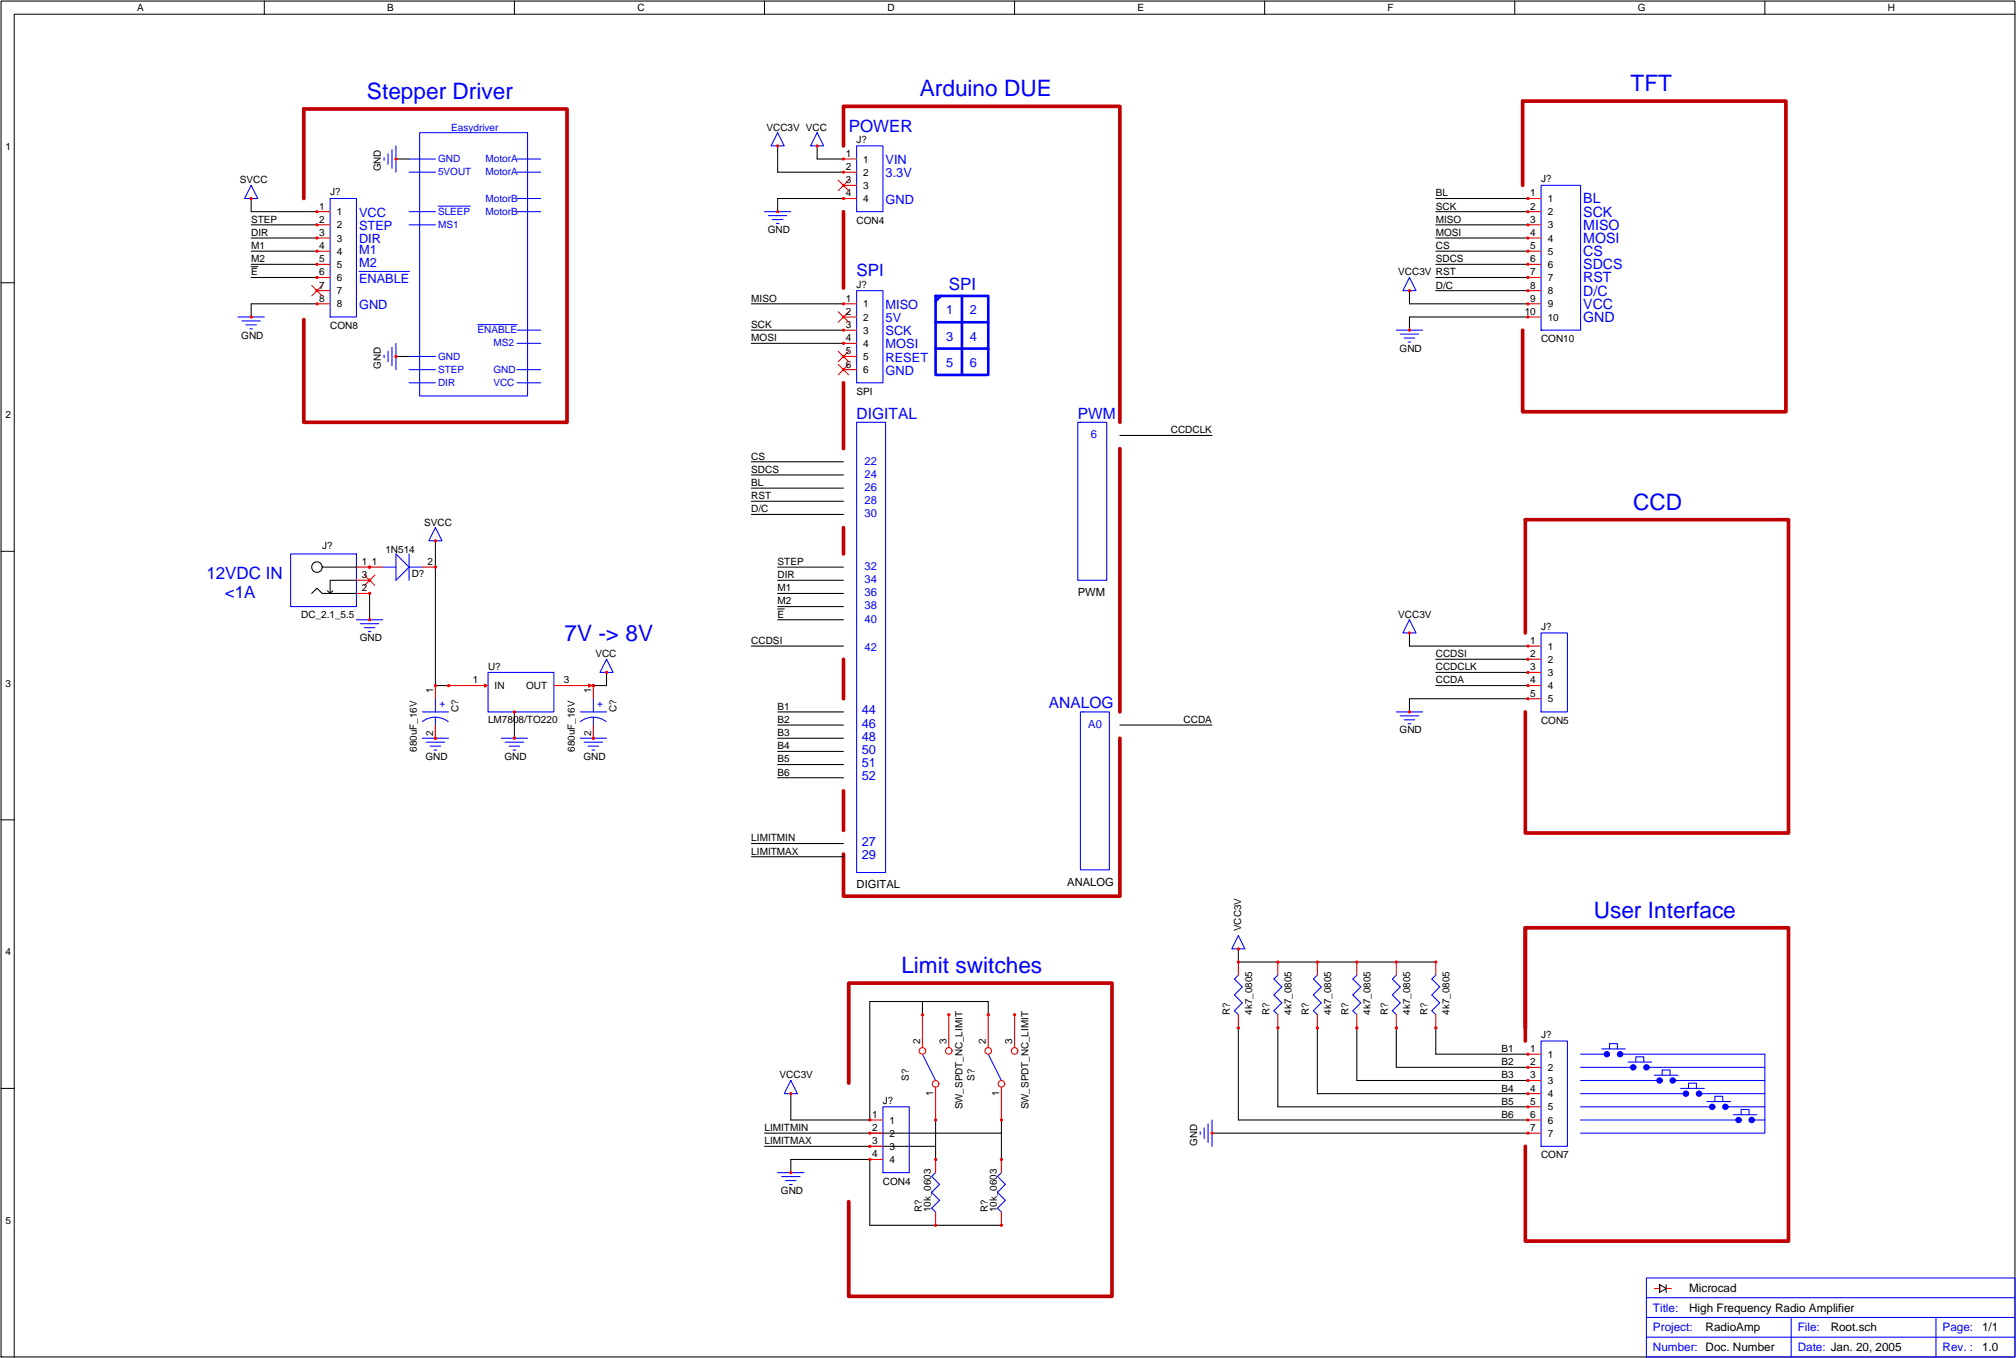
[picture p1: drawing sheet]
<svg xmlns="http://www.w3.org/2000/svg" width="389mm" height="262mm" viewBox="0 0 389 262" stroke-linecap="round" stroke-linejoin="round" font-family="sans-serif">
<g fill="none" stroke="#bf0000" stroke-width=".71">
<path d="M58.6 38.3v-17.3h50.8v60.5h-50.8v-19.8M162.8 28.1v-7.6h53.3v61M293.8 35.8v-16.3h50.8v60h-50.8v-15.8M162.8 40.8v14.8M162.8 73.9v12.7M216.1 86.6v50.8M162.8 101.8v5.1M162.8 127.2v7.6M294.3 122.1v-21.8h50.8v60.4h-50.8v-23.3M162.8 152.6v7.6M216.1 142.4v30.5h-53.3v-8.1M294.3 179v21.9"/>
<path d="M294.3 198.3v-19.3h50.8v60.5h-50.8v-18.3M163.8 209v-19.3h50.8v60.4h-50.8v-18.2"/>
</g>
<path d="M84.5 39.8h6.3M69.3 52.4h9.7M92.2 62.6h7.6" fill="none" stroke="#00f" stroke-width=".19"/>
<g fill="none" stroke="#00f" stroke-width=".2">
<path d="M48.5 35.8l1.2 2.5h-2.5zM63.7 38.3h5.1v22.9h-5.1zM74.1 30.4v.5M74.9 29.7v2M75.6 28.9v3.6M76.4 28.1v5.1M78.9 33.2h5.1M78.9 30.7h5.1M81 25.6h20.8v50.8h-20.8zM99.8 33.2h4.5M99.8 30.7h4.5M99.8 38.3h4.5"/>
<path d="M150.1 25.6l1.2 2.5h-2.5zM157.7 25.6l1.3 2.5h-2.6zM165.3 28.1h5.1v12.7h-5.1zM297.4 35.8h7.6v27.9h-7.6zM78.9 43.4h5.1M78.9 40.8h5.1M99.8 40.8h4.5M147.5 40.8h5.1M148.3 41.6h3.5M149 42.4h2.1M149.8 43.1h.5M165.3 56.1h5.1v17.8h-5.1z"/>
<path d="M272 53.5l1.3 2.6h-2.6zM45.9 61.2h5.1M46.7 61.9h3.5M47.4 62.7h2.1M48.2 63.4h.5M74.1 68.5v.5M74.9 67.8v2M75.6 67v3.6M76.4 66.2v5.1M78.9 68.8h5.1M78.9 71.3h5.1M78.9 73.9h5.1"/>
<path d="M99.8 71.3h4.5M99.8 73.9h4.5M99.8 66.2h4.5M99.8 63.7h4.5M269.4 63.7h5.1M270.2 64.5h3.6M271 65.2h2M271.7 66h.5M165.3 81.5h5.6v86.9h-5.6zM208 81.5h5.6v30.5h-5.6zM56.1 106.9h12.7v10.1h-12.7zM68.8 119.6h5.1"/>
<path d="M73.9 109.4h2.5M76.4 106.9l2.5 2.5-2.5 2.6zM78.9 109.4h2.6M78.9 106.9v5.1M84 101.8l1.3 2.5h-2.5zM272 119.6l1.3 2.5h-2.6zM69.5 120.3h3.6M70.3 121.1h2M71.1 121.9h.5M81.5 137.4h5.1M81.5 139.2l.9-.5 1.6-.3v4M84 138.4a3.9 3.9 0 0 1 2.5 .8"/>
<path d="M84 134.8v2.6M94.2 129.7h12.7v7.7h-12.7zM112 137.4h5M112 139.2l.9-.5 1.6-.3v4M114.5 138.4a3.9 3.9 0 0 1 2.5 .8M114.5 134.8v2.6M117 127.2l1.3 2.5h-2.5zM208.5 137.4h5.6v30.4h-5.6zM269.4 137.4h5.1M270.2 138.1h3.6M271 138.9h2M271.7 139.6h.5"/>
<path d="M297.4 122.1h5.1v15.3h-5.1zM81.5 142.4h5.1M82.2 143.2h3.6M83 144h2M83.8 144.7h.5M96.7 142.4h5.1M97.5 143.2h3.5M98.2 144h2.1M99 144.7h.5M112 142.4h5M112.7 143.2h3.6M113.5 144h2"/>
<path d="M114.2 144.7h.6M239 180.5l1.2 2.6h-2.5zM239 188.2l-.8 .7 1.5 1.5-1.5 1.6 1.5 1.5-1.5 1.5 .8 .8M246.6 188.2l-.8 .7 1.5 1.5-1.5 1.6 1.5 1.5-1.5 1.5 .8 .8M254.2 188.2l-.8 .7 1.6 1.5-1.6 1.6 1.6 1.5-1.6 1.5 .8 .8M261.8 188.2l-.7 .7 1.5 1.5-1.5 1.6 1.5 1.5-1.5 1.5 .7 .8M269.4 188.2l-.7 .7 1.5 1.5-1.5 1.6 1.5 1.5-1.5 1.5 .7 .8M277.1 188.2l-.8 .7 1.5 1.5-1.5 1.6 1.5 1.5-1.5 1.5 .8 .8M152.6 208.5l1.3 2.5h-2.6zM170.4 213.6h5.1v12.7h-5.1zM178 203.4l2.5 5.1M190.7 203.4l2.5 5.1"/>
<path d="M231.6 218.4v.5M232.4 217.6v2.1M233.1 216.9v3.5M233.9 216.1v5.1M297.4 200.9h5.1v20.3h-5.1zM305 216.1h30.5M305 213.6h25.4M305 211h20.3M305 208.5h15.2M305 205.9h10.2M305 203.4h5.1M309.1 202.4h4.5"/>
<path d="M310.6 202.4v-1h1.5v1M312.6 203.4h28v15.2h-35.6M314.1 204.9h4.6M315.7 204.9v-1h1.5v1M317.7 205.9h22.9M319.2 207.5h4.6M320.8 207.5v-1h1.5v1M322.8 208.5h17.8M324.3 210h4.6M325.8 210v-1h1.6v1M327.9 211h12.7M329.4 212.5h4.6"/>
<path d="M330.9 212.5v-1h1.5v1M332.9 213.6h7.7M334.5 215.1h4.5M336 215.1v-1h1.5v1M338 216.1h2.6M150.1 226.3h5M150.8 227h3.6M151.6 227.8h2M152.3 228.5h.6M180.5 226.3l-.7 .7 1.5 1.5-1.5 1.6 1.5 1.5-1.5 1.5 .7 .8M193.2 226.3l-.7 .7 1.5 1.5-1.5 1.6 1.5 1.5-1.5 1.5 .7 .8M317.7 246.6h71.1v15.2h-71.1z"/>
<path d="M317.7 258h71.1M317.7 254.2h71.1M317.7 250.4h71.1M345.6 254.2v7.6M373.6 254.2v7.6"/>
</g>
<path d="M180.5 57.1h10.2v15.2h-10.2zM181.6 57.1l-1.1 1M185.6 57.1v15.2M180.5 67.3h10.2M180.5 62.2h10.2" fill="none" stroke="#00f" stroke-width=".51"/>
<g fill="none" stroke="#000" stroke-width=".19">
<path d="M51 .2v2.5M99.3 .2v2.5M147.5 .2v2.5M195.8 .2v2.5M244 .2v2.5M292.3 .2v2.5M340.6 .2v2.5M388.8 2.7h-386.1v259.1M.2 54.6h2.5M48.5 51.5h1.3M.2 106.4h2.5M150.1 117.5h1.3"/>
<path d="M.2 158.2h2.5M.2 210h2.5M320.2 247.9l1.3 .7-1.3 .8zM321.5 247.9v1.5"/>
</g>
<g fill="none" stroke="#000" stroke-width=".2">
<path d="M.2 .2h388.6v261.6h-388.6zM48.5 38.3v2.5h12.7M76.4 30.7h2.5M150.1 28.1v5.1h12.7M157.7 28.1v2.6h5.1M162.8 38.3h-12.7v2.5M277.1 38.3h17.7M48.5 51h12.7M48.5 48.5h12.7M48.5 53.5h12.7M48.5 45.9h12.7M48.5 43.4h12.7"/>
<path d="M61.2 58.6h-12.7v2.6M145 58.6h17.8M272 56.1v2.5h22.8M277.1 51h17.7M277.1 48.5h17.7M277.1 53.5h17.7M277.1 45.9h17.7M277.1 43.4h17.7M277.1 56.1h17.7M277.1 40.8h17.7M76.4 68.8h2.5M145 66.2h17.8"/>
<path d="M145 63.7h17.8M294.8 61.2h-22.8v2.5M145 99.3h17.8M145 96.7h17.8M145 89.1h17.8M145 91.6h17.8M145 94.2h17.8M216.1 84h17.8M60.1 114.5l1.1-1 1 1h6.6M62.2 109.4h6.6M63.2 114l.5 .5M64.2 114l-.5 .5"/>
<path d="M68.8 112h-5.1v2.5M71.3 114.5v5.1M84 104.3v28h2.6M150.1 117h12.7M150.1 114.5h12.7M150.1 119.6h12.7M150.1 112h12.7M150.1 109.4h12.7M99.3 137.4v5M117 129.7v2.6h-2.5M145 124.7h17.8M150.1 139.9h12.7"/>
<path d="M150.1 137.4h12.7M216.1 139.9h17.8M272 122.1v2.6h22.8M277.1 132.3h17.7M277.1 129.7h17.7M277.1 127.2h17.7M294.8 134.8h-22.8v2.6M150.1 150.1h12.7M150.1 147.5h12.7M150.1 145h12.7M150.1 142.4h12.7M145 165.3h17.8"/>
<path d="M145 162.8h17.8M178 193.2v2.6M190.7 195.8v-2.6h-22.9v22.9h-15.2v-5.1M239 198.3v17.8h55.8M239 183.1v2.5h38.1M246.6 198.3v15.3h48.2M254.2 198.3v12.7h40.6M261.8 198.3v10.2h33M269.4 198.3v7.6h25.4M277.1 198.3v5.1h17.7M147.5 218.6h45.7M180.5 216.1v7.6"/>
<path d="M193.2 216.1v7.6M233.9 218.6h60.9M147.5 221.2h33M152.6 226.3v-2.6h15.2v12.7h25.4"/>
<circle cx="61.2" cy="109.4" r="1.02"/>
</g>
<g fill="none" stroke="#00f" stroke-width=".63">
<circle cx="310.1" cy="203.4" r=".31"/>
<circle cx="312.6" cy="203.4" r=".31"/>
<circle cx="315.2" cy="205.9" r=".31"/>
<circle cx="317.7" cy="205.9" r=".31"/>
<circle cx="320.2" cy="208.5" r=".31"/>
<circle cx="322.8" cy="208.5" r=".31"/>
<circle cx="325.3" cy="211" r=".31"/>
<circle cx="327.9" cy="211" r=".31"/>
<circle cx="330.4" cy="213.6" r=".31"/>
<circle cx="332.9" cy="213.6" r=".31"/>
<circle cx="335.5" cy="216.1" r=".31"/>
<circle cx="338" cy="216.1" r=".31"/>
</g>
<g fill="none" stroke="#f00" stroke-width=".3">
<circle cx="48.5" cy="38.3" r=".16"/>
<circle cx="76.4" cy="30.7" r=".16"/>
<circle cx="150.1" cy="28.1" r=".16"/>
<circle cx="157.7" cy="28.1" r=".16"/>
<circle cx="162.8" cy="38.3" r=".16"/>
<circle cx="162.8" cy="35.8" r=".16"/>
<circle cx="162.8" cy="30.7" r=".16"/>
<circle cx="162.8" cy="33.2" r=".16"/>
<circle cx="294.8" cy="38.3" r=".16"/>
<circle cx="61.2" cy="56.1" r=".16"/>
<circle cx="61.2" cy="48.5" r=".16"/>
<circle cx="61.2" cy="43.4" r=".16"/>
<circle cx="61.2" cy="53.5" r=".16"/>
<circle cx="61.2" cy="58.6" r=".16"/>
<circle cx="61.2" cy="51" r=".16"/>
<circle cx="61.2" cy="45.9" r=".16"/>
<circle cx="61.2" cy="40.8" r=".16"/>
<circle cx="150.1" cy="40.8" r=".16"/>
<circle cx="162.8" cy="58.6" r=".16"/>
<circle cx="272" cy="56.1" r=".16"/>
<circle cx="294.8" cy="43.4" r=".16"/>
<circle cx="294.8" cy="56.1" r=".16"/>
<circle cx="294.8" cy="53.5" r=".16"/>
<circle cx="294.8" cy="48.5" r=".16"/>
<circle cx="294.8" cy="40.8" r=".16"/>
<circle cx="294.8" cy="58.6" r=".16"/>
<circle cx="294.8" cy="45.9" r=".16"/>
<circle cx="294.8" cy="51" r=".16"/>
<circle cx="48.5" cy="61.2" r=".16"/>
<circle cx="76.4" cy="68.8" r=".16"/>
<circle cx="162.8" cy="61.2" r=".16"/>
<circle cx="162.8" cy="66.2" r=".16"/>
<circle cx="162.8" cy="63.7" r=".16"/>
<circle cx="162.8" cy="71.3" r=".16"/>
<circle cx="162.8" cy="68.8" r=".16"/>
<circle cx="272" cy="63.7" r=".16"/>
<circle cx="294.8" cy="61.2" r=".16"/>
<circle cx="71.3" cy="119.6" r=".16"/>
<circle cx="71.3" cy="112" r=".16"/>
<circle cx="71.3" cy="109.4" r=".16"/>
<circle cx="71.3" cy="114.5" r=".16"/>
<circle cx="84" cy="104.3" r=".16"/>
<circle cx="84" cy="109.4" r=".16"/>
<circle cx="84" cy="132.3" r=".16"/>
<circle cx="86.6" cy="132.3" r=".16"/>
<circle cx="99.3" cy="137.4" r=".16"/>
<circle cx="114.5" cy="132.3" r=".16"/>
<circle cx="117" cy="129.7" r=".16"/>
<circle cx="272" cy="137.4" r=".16"/>
<circle cx="272" cy="122.1" r=".16"/>
<circle cx="294.8" cy="129.7" r=".16"/>
<circle cx="294.8" cy="127.2" r=".16"/>
<circle cx="294.8" cy="132.3" r=".16"/>
<circle cx="294.8" cy="124.7" r=".16"/>
<circle cx="294.8" cy="134.8" r=".16"/>
<circle cx="84" cy="142.4" r=".16"/>
<circle cx="99.3" cy="142.4" r=".16"/>
<circle cx="114.5" cy="142.4" r=".16"/>
<circle cx="178" cy="195.8" r=".16"/>
<circle cx="183.1" cy="195.8" r=".16"/>
<circle cx="190.7" cy="195.8" r=".16"/>
<circle cx="195.8" cy="195.8" r=".16"/>
<circle cx="239" cy="185.6" r=".16"/>
<circle cx="239" cy="198.3" r=".16"/>
<circle cx="239" cy="183.1" r=".16"/>
<circle cx="246.6" cy="198.3" r=".16"/>
<circle cx="246.6" cy="185.6" r=".16"/>
<circle cx="254.2" cy="198.3" r=".16"/>
<circle cx="254.2" cy="185.6" r=".16"/>
<circle cx="261.8" cy="198.3" r=".16"/>
<circle cx="261.8" cy="185.6" r=".16"/>
<circle cx="269.4" cy="185.6" r=".16"/>
<circle cx="269.4" cy="198.3" r=".16"/>
<circle cx="277.1" cy="185.6" r=".16"/>
<circle cx="277.1" cy="198.3" r=".16"/>
<circle cx="152.6" cy="211" r=".16"/>
<circle cx="167.8" cy="218.6" r=".16"/>
<circle cx="167.8" cy="216.1" r=".16"/>
<circle cx="180.5" cy="216.1" r=".16"/>
<circle cx="193.2" cy="216.1" r=".16"/>
<circle cx="233.9" cy="218.6" r=".16"/>
<circle cx="294.8" cy="216.1" r=".16"/>
<circle cx="294.8" cy="211" r=".16"/>
<circle cx="294.8" cy="208.5" r=".16"/>
<circle cx="294.8" cy="213.6" r=".16"/>
<circle cx="294.8" cy="203.4" r=".16"/>
<circle cx="294.8" cy="218.6" r=".16"/>
<circle cx="294.8" cy="205.9" r=".16"/>
<circle cx="152.6" cy="226.3" r=".16"/>
<circle cx="167.8" cy="223.7" r=".16"/>
<circle cx="167.8" cy="221.2" r=".16"/>
<circle cx="180.5" cy="223.7" r=".16"/>
<circle cx="180.5" cy="236.4" r=".16"/>
<circle cx="193.2" cy="223.7" r=".16"/>
<circle cx="193.2" cy="236.4" r=".16"/>
</g>
<g fill="none" stroke="#f00" stroke-width=".2">
<path d="M162.8 38.3h2.5M162.8 35.8h2.5M162.8 33.2h2.5M162.8 30.7h2.5M294.8 38.3h2.6M61.2 58.6h2.5M61.2 56.1h2.5M61.2 53.5h2.5M61.2 51h2.5M61.2 48.5h2.5M61.2 45.9h2.5M61.2 43.4h2.5"/>
<path d="M61.2 40.8h2.5M162.8 58.6h2.5M294.8 58.6h2.6M294.8 56.1h2.6M294.8 53.5h2.6M294.8 51h2.6M294.8 48.5h2.6M294.8 45.9h2.6M294.8 43.4h2.6M294.8 40.8h2.6M162.8 71.3h2.5M162.8 68.8h2.5"/>
<path d="M162.8 66.2h2.5M162.8 63.7h2.5M162.8 61.2h2.5M294.8 61.2h2.6M68.8 109.4h5.1M68.8 112h2.5M68.8 114.5h2.5M81.5 109.4h2.5M84 132.3v2.5M84 139.9v2.5M86.6 132.3h7.1M106.9 132.3h6.9"/>
<path d="M114.5 132.3v2.5M114.5 139.9v2.5M294.8 132.3h2.6M294.8 134.8h2.6M294.8 129.7h2.6M294.8 127.2h2.6M294.8 124.7h2.6M178 195.8v6.3M183.1 195.8v6.3M190.7 195.8v6.3M195.8 195.8v6.3M239 185.6v2.6"/>
<path d="M239 195.8v2.5M246.6 185.6v2.6M246.6 195.8v2.5M254.2 185.6v2.6M254.2 195.8v2.5M261.8 185.6v2.6M261.8 195.8v2.5M269.4 185.6v2.6M269.4 195.8v2.5M277.1 185.6v2.6M277.1 195.8v2.5M167.8 218.6h2.6"/>
<path d="M167.8 216.1h2.6M180.5 209.8v6.3M193.2 209.8v6.3M294.8 218.6h2.6M294.8 216.1h2.6M294.8 213.6h2.6M294.8 211h2.6M294.8 208.5h2.6M294.8 205.9h2.6M294.8 203.4h2.6M167.8 223.7h2.6M167.8 221.2h2.6"/>
<path d="M180.5 223.7v2.6M180.5 233.9v2.5M193.2 223.7v2.6M193.2 233.9v2.5"/>
<circle cx="178" cy="202.8" r=".64"/>
<circle cx="180.5" cy="209.1" r=".64"/>
<circle cx="183.1" cy="202.8" r=".64"/>
<circle cx="190.7" cy="202.8" r=".64"/>
<circle cx="193.2" cy="209.1" r=".64"/>
<circle cx="195.8" cy="202.8" r=".64"/>
</g>
<g fill="#f00" stroke="#f00" stroke-width=".19">
<path d="M113.6 132l.6 .3-.6 .3z"/>
<path d="M93.5 132l.6 .3-.6 .3z"/>
</g>
<g fill="none" stroke="#f00" stroke-width=".19">
<path d="M161.7 34.7l2.1 2.1M163.8 34.7l-2.1 2.1M60.1 55.1l2.1 2M62.2 55.1l-2.1 2M161.7 70.3l2.1 2M161.7 67.8l2.1 2M161.7 60.1l2.1 2.1M163.8 70.3l-2.1 2M163.8 67.8l-2.1 2M163.8 60.1l-2.1 2.1M70.3 110.9l2 2.1M72.3 110.9l-2 2.1"/>
<path d="M319.2 248.6h1M321.5 248.6h1"/>
</g>
<path d="M320.3 248.1v1.1" fill="none" stroke="#ff0" stroke-width=".19"/>
<g font-size="4.4" fill="#00f">
<text x="314.7" y="17.6">TFT</text>
<text x="70.8" y="19.1">Stepper Driver</text>
<text x="177.5" y="18.6">Arduino DUE</text>
<text x="315.2" y="98.3">CCD</text>
<text x="108.9" y="123.7">7V -&gt; 8V</text>
<text x="307.5" y="177.1">User Interface</text>
<text x="173.9" y="187.7">Limit switches</text>
</g>
<g font-size="3.3" fill="#00f">
<text x="163.8" y="25.4">POWER</text>
<text x="165.3" y="53.3">SPI</text>
<text x="183.1" y="55.9">SPI</text>
<text x="39.8" y="111.8">12VDC IN</text>
<text x="43.4" y="115.3">&lt;1A</text>
</g>
<g font-size="3" fill="#00f">
<text x="165.3" y="80.8">DIGITAL</text>
<text x="208" y="80.8">PWM</text>
<text x="202.4" y="136.7">ANALOG</text>
</g>
<g font-size="2.7" fill="#00f">
<text x="305.5" y="41.8">SCK</text>
<text x="305.5" y="39.2">BL</text>
<text x="305.5" y="46.9">MOSI</text>
<text x="305.5" y="44.3">MISO</text>
<text x="305.5" y="51.9">SDCS</text>
<text x="305.5" y="49.4">CS</text>
<text x="305.5" y="59.6">VCC</text>
<text x="305.5" y="57">D/C</text>
<text x="305.5" y="54.5">RST</text>
<text x="305.5" y="62.1">GND</text>
</g>
<g font-size="2.5" fill="#00f">
<text x="170.9" y="34.2">3.3V</text>
<text x="170.9" y="31.7">VIN</text>
<text x="69.3" y="41.8">VCC</text>
<text x="170.9" y="39.3">GND</text>
<text x="69.3" y="46.9">DIR</text>
<text x="69.3" y="44.4">STEP</text>
<text x="69.3" y="51.5">M2</text>
<text x="69.3" y="48.9">M1</text>
<text x="69.3" y="54.5">ENABLE</text>
<text x="69.3" y="59.6">GND</text>
<text x="170.9" y="59.6">MISO</text>
<text x="170.9" y="64.7">SCK</text>
<text x="170.9" y="62.2">5V</text>
<text x="182.6" y="65.7">3</text>
<text x="182.6" y="60.6">1</text>
<text x="187.1" y="65.7">4</text>
<text x="187.1" y="60.6">2</text>
<text x="170.9" y="69.8">RESET</text>
<text x="170.9" y="67.2">MOSI</text>
<text x="182.6" y="70.8">5</text>
<text x="187.1" y="70.8">6</text>
<text x="170.9" y="72.3">GND</text>
<text x="166.3" y="137.8">44</text>
<text x="166.3" y="142.9">48</text>
<text x="166.3" y="140.4">46</text>
<text x="166.3" y="148">51</text>
<text x="166.3" y="145.5">50</text>
<text x="166.3" y="150.5">52</text>
<text x="166.3" y="165.8">29</text>
<text x="166.3" y="163.2">27</text>
</g>
<g font-size="2.3">
<text x="326" y="249.3">Microcad</text>
<text x="326" y="253.1">High Frequency Radio Amplifier</text>
<text x="329.1" y="256.9">RadioAmp</text>
<text x="353.3" y="256.9">Root.sch</text>
<text x="382.5" y="256.9">1/1</text>
<text x="382.5" y="260.7">1.0</text>
</g>
<g font-size="2.3" fill="#00f">
<text x="319" y="256.9">Project:</text>
<text x="319" y="253.1">Title:</text>
<text x="346.9" y="256.9">File:</text>
<text x="374.9" y="256.9">Page:</text>
<text x="319" y="260.7">Number: Doc. Number</text>
<text x="346.9" y="260.7">Date: Jan. 20, 2005</text>
<text x="374.9" y="260.7">Rev. :</text>
</g>
<g font-size="2.2" fill="#00f">
<text x="166.8" y="89.6">22</text>
<text x="210.5" y="84.6">6</text>
<text x="166.8" y="94.7">26</text>
<text x="166.8" y="92.2">24</text>
<text x="166.8" y="99.8">30</text>
<text x="166.8" y="97.3">28</text>
<text x="166.8" y="112.5">34</text>
<text x="166.8" y="110">32</text>
<text x="166.8" y="117.6">38</text>
<text x="166.8" y="115">36</text>
<text x="166.8" y="125.7">42</text>
<text x="166.8" y="120.1">40</text>
<text x="210" y="140.4">A0</text>
</g>
<g font-size="2.2">
<text x="208" y="115">PWM</text>
<text x="165.3" y="171.4">DIGITAL</text>
<text x="205.9" y="170.9">ANALOG</text>
</g>
<g font-size="1.9">
<text x="26.5" y="2.2">A</text>
<text x="74.7" y="2.2">B</text>
<text x="123" y="2.2">C</text>
<text x="171.2" y="2.2">D</text>
<text x="219.5" y="2.2">E</text>
<text x="267.8" y="2.2">F</text>
<text x="316" y="2.2">G</text>
<text x="364.3" y="2.2">H</text>
<text x="1.1" y="28.9">1</text>
<text x="147.9" y="25.2">VCC3V VCC</text>
<text x="165.3" y="27.5">J?</text>
<text x="46.3" y="35.4">SVCC</text>
<text x="73.5" y="33.1" transform="rotate(-90 73.5 33.1)">GND</text>
<text x="163.2" y="35.4">3</text>
<text x="163.2" y="32.8">2</text>
<text x="163.2" y="30.3">1</text>
<text x="166.6" y="33.9">2</text>
<text x="166.6" y="31.4">1</text>
<text x="297.4" y="35.2">J?</text>
<text x="61.6" y="40.4">1</text>
<text x="63.7" y="37.7">J?</text>
<text x="65" y="41.5">1</text>
<text x="163.2" y="37.9">4</text>
<text x="166.6" y="39">4</text>
<text x="166.6" y="36.4">3</text>
<text x="277.1" y="40.4">SCK</text>
<text x="277.1" y="37.9">BL</text>
<text x="295.3" y="40.4">2</text>
<text x="295.3" y="37.9">1</text>
<text x="298.7" y="41.5">2</text>
<text x="298.7" y="39">1</text>
<text x="48.5" y="45.5">DIR</text>
<text x="48.5" y="43">STEP</text>
<text x="61.6" y="45.5">3</text>
<text x="61.6" y="43">2</text>
<text x="65" y="46.6">3</text>
<text x="65" y="44.1">2</text>
<text x="148.2" y="45">GND</text>
<text x="165.3" y="43.2">CON4</text>
<text x="277.1" y="45.5">MOSI</text>
<text x="277.1" y="43">MISO</text>
<text x="295.3" y="45.5">4</text>
<text x="295.3" y="43">3</text>
<text x="298.7" y="46.6">4</text>
<text x="298.7" y="44.1">3</text>
<text x="48.5" y="50.6">M2</text>
<text x="48.5" y="48.1">M1</text>
<text x="48.5" y="53.1">E</text>
<text x="61.6" y="53.1">6</text>
<text x="61.6" y="50.6">5</text>
<text x="61.6" y="48.1">4</text>
<text x="65" y="51.7">5</text>
<text x="65" y="49.1">4</text>
<text x="269.8" y="53.1">VCC3V RST</text>
<text x="277.1" y="48.1">CS</text>
<text x="277.1" y="50.6">SDCS</text>
<text x="295.3" y="53.1">7</text>
<text x="295.3" y="50.6">6</text>
<text x="295.3" y="48.1">5</text>
<text x="298.7" y="51.7">6</text>
<text x="298.7" y="49.1">5</text>
<text x="61.6" y="58.2">8</text>
<text x="61.6" y="55.7">7</text>
<text x="65" y="59.3">8</text>
<text x="65" y="56.8">7</text>
<text x="65" y="54.2">6</text>
<text x="145" y="58.2">MISO</text>
<text x="163.2" y="58.2">1</text>
<text x="165.3" y="55.5">J?</text>
<text x="166.6" y="59.3">1</text>
<text x="277.1" y="55.7">D/C</text>
<text x="295.3" y="58.2">9</text>
<text x="295.3" y="55.7">8</text>
<text x="298.7" y="59.3">9</text>
<text x="298.7" y="56.8">8</text>
<text x="298.7" y="54.2">7</text>
<text x="46.6" y="65.3">GND</text>
<text x="63.7" y="63.5">CON8</text>
<text x="145" y="65.8">MOSI</text>
<text x="145" y="63.3">SCK</text>
<text x="163.2" y="65.8">4</text>
<text x="163.2" y="63.3">3</text>
<text x="163.2" y="60.8">2</text>
<text x="166.6" y="64.4">3</text>
<text x="166.6" y="61.8">2</text>
<text x="294.2" y="60.8">10</text>
<text x="298.7" y="61.8">10</text>
<text x="73.5" y="71.2" transform="rotate(-90 73.5 71.2)">GND</text>
<text x="163.2" y="70.9">6</text>
<text x="163.2" y="68.4">5</text>
<text x="166.6" y="69.5">5</text>
<text x="166.6" y="66.9">4</text>
<text x="270.1" y="67.9">GND</text>
<text x="297.4" y="66">CON10</text>
<text x="165.3" y="76.2">SPI</text>
<text x="166.6" y="72">6</text>
<text x="1.1" y="80.7">2</text>
<text x="225.9" y="83.6">CCDCLK</text>
<text x="145" y="88.7">CS</text>
<text x="145" y="91.2">SDCS</text>
<text x="145" y="93.8">BL</text>
<text x="81.9" y="101.4">SVCC</text>
<text x="145" y="98.9">D/C</text>
<text x="145" y="96.3">RST</text>
<text x="62.2" y="106">J?</text>
<text x="74.4" y="106.7">1N514</text>
<text x="69.8" y="111.6">3</text>
<text x="69.8" y="109">1</text>
<text x="71.8" y="109">1</text>
<text x="79.5" y="111.4">D?</text>
<text x="82.5" y="109">2</text>
<text x="150.1" y="111.6">DIR</text>
<text x="150.1" y="109">STEP</text>
<text x="58.1" y="119.2">DC_2.1_5.5</text>
<text x="69.8" y="114.1">2</text>
<text x="150.1" y="116.6">M2</text>
<text x="150.1" y="114.1">M1</text>
<text x="150.1" y="119.2">E</text>
<text x="269.8" y="119.2">VCC3V</text>
<text x="69.4" y="123.7">GND</text>
<text x="145" y="124.3">CCDSI</text>
<text x="295.3" y="124.3">1</text>
<text x="297.4" y="121.5">J?</text>
<text x="298.7" y="125.3">1</text>
<text x="91.2" y="131.9">1</text>
<text x="94.2" y="129.3">U?</text>
<text x="108.8" y="131.9">3</text>
<text x="114.9" y="126.8">VCC</text>
<text x="277.1" y="131.9">CCDA</text>
<text x="277.1" y="129.3">CCDCLK</text>
<text x="277.1" y="126.8">CCDSI</text>
<text x="295.3" y="131.9">4</text>
<text x="295.3" y="129.3">3</text>
<text x="295.3" y="126.8">2</text>
<text x="298.7" y="130.4">3</text>
<text x="298.7" y="127.9">2</text>
<text x="1.1" y="132.5">3</text>
<text x="83.6" y="133.8" transform="rotate(-90 83.6 133.8)">1</text>
<text x="88.5" y="137.4" transform="rotate(-90 88.5 137.4)">C?</text>
<text x="95.5" y="133">IN</text>
<text x="101.5" y="133">OUT</text>
<text x="114" y="133.8" transform="rotate(-90 114 133.8)">1</text>
<text x="119" y="137.4" transform="rotate(-90 119 137.4)">C?</text>
<text x="150.1" y="137">B1</text>
<text x="295.3" y="134.4">5</text>
<text x="298.7" y="135.5">5</text>
<text x="298.7" y="133">4</text>
<text x="83.6" y="142" transform="rotate(-90 83.6 142)">2</text>
<text x="94.2" y="139.5">LM7808/TO220</text>
<text x="114" y="142" transform="rotate(-90 114 142)">2</text>
<text x="150.1" y="142">B3</text>
<text x="150.1" y="139.5">B2</text>
<text x="228.4" y="139.5">CCDA</text>
<text x="270.1" y="141.5">GND</text>
<text x="297.4" y="139.7">CON5</text>
<text x="80.5" y="145" transform="rotate(-90 80.5 145)">680uF_16V</text>
<text x="82.1" y="146.6">GND</text>
<text x="97.4" y="146.6">GND</text>
<text x="110.9" y="145" transform="rotate(-90 110.9 145)">680uF_16V</text>
<text x="112.6" y="146.6">GND</text>
<text x="150.1" y="149.7">B6</text>
<text x="150.1" y="147.1">B5</text>
<text x="150.1" y="144.6">B4</text>
<text x="145" y="164.9">LIMITMAX</text>
<text x="145" y="162.4">LIMITMIN</text>
<text x="239.5" y="179.7" transform="rotate(-90 239.5 179.7)">VCC3V</text>
<text x="1.1" y="184.3">4</text>
<text x="237.3" y="195.8" transform="rotate(-90 237.3 195.8)">R?</text>
<text x="241.6" y="195.8" transform="rotate(-90 241.6 195.8)">4k7_0805</text>
<text x="245" y="195.8" transform="rotate(-90 245 195.8)">R?</text>
<text x="249.3" y="195.8" transform="rotate(-90 249.3 195.8)">4k7_0805</text>
<text x="252.6" y="195.8" transform="rotate(-90 252.6 195.8)">R?</text>
<text x="256.9" y="195.8" transform="rotate(-90 256.9 195.8)">4k7_0805</text>
<text x="260.2" y="195.8" transform="rotate(-90 260.2 195.8)">R?</text>
<text x="264.5" y="195.8" transform="rotate(-90 264.5 195.8)">4k7_0805</text>
<text x="267.8" y="195.8" transform="rotate(-90 267.8 195.8)">R?</text>
<text x="272.1" y="195.8" transform="rotate(-90 272.1 195.8)">4k7_0805</text>
<text x="275.4" y="195.8" transform="rotate(-90 275.4 195.8)">R?</text>
<text x="279.7" y="195.8" transform="rotate(-90 279.7 195.8)">4k7_0805</text>
<text x="177.5" y="201.5" transform="rotate(-90 177.5 201.5)">2</text>
<text x="182.6" y="201.5" transform="rotate(-90 182.6 201.5)">3</text>
<text x="190.2" y="201.5" transform="rotate(-90 190.2 201.5)">2</text>
<text x="195.3" y="201.5" transform="rotate(-90 195.3 201.5)">3</text>
<text x="289.8" y="203">B1</text>
<text x="295.3" y="203">1</text>
<text x="297.4" y="200.3">J?</text>
<text x="150.4" y="208.1">VCC3V</text>
<text x="175.4" y="208.5" transform="rotate(-90 175.4 208.5)">S?</text>
<text x="188.1" y="208.5" transform="rotate(-90 188.1 208.5)">S?</text>
<text x="289.8" y="208.1">B3</text>
<text x="289.8" y="205.5">B2</text>
<text x="295.3" y="208.1">3</text>
<text x="295.3" y="205.5">2</text>
<text x="298.7" y="209.2">3</text>
<text x="298.7" y="206.6">2</text>
<text x="298.7" y="204.1">1</text>
<text x="168.3" y="215.7">1</text>
<text x="170.4" y="213">J?</text>
<text x="180.1" y="211.5" transform="rotate(-90 180.1 211.5)">1</text>
<text x="185.8" y="214.1" transform="rotate(-90 185.8 214.1)">SW_SPDT_NC_LIMIT</text>
<text x="192.8" y="211.5" transform="rotate(-90 192.8 211.5)">1</text>
<text x="198.5" y="214.1" transform="rotate(-90 198.5 214.1)">SW_SPDT_NC_LIMIT</text>
<text x="289.8" y="215.7">B6</text>
<text x="289.8" y="213.2">B5</text>
<text x="289.8" y="210.6">B4</text>
<text x="295.3" y="215.7">6</text>
<text x="295.3" y="213.2">5</text>
<text x="295.3" y="210.6">4</text>
<text x="298.7" y="214.2">5</text>
<text x="298.7" y="211.7">4</text>
<text x="147.5" y="220.8">LIMITMAX</text>
<text x="147.5" y="218.2">LIMITMIN</text>
<text x="168.3" y="220.8">3</text>
<text x="168.3" y="218.2">2</text>
<text x="171.7" y="221.9">3</text>
<text x="171.7" y="219.3">2</text>
<text x="171.7" y="216.8">1</text>
<text x="231" y="221" transform="rotate(-90 231 221)">GND</text>
<text x="295.3" y="218.2">7</text>
<text x="298.7" y="219.3">7</text>
<text x="298.7" y="216.8">6</text>
<text x="168.3" y="223.3">4</text>
<text x="171.7" y="224.4">4</text>
<text x="297.4" y="223.5">CON7</text>
<text x="150.7" y="230.4">GND</text>
<text x="170.4" y="228.6">CON4</text>
<text x="177.9" y="233.9" transform="rotate(-90 177.9 233.9)">R?</text>
<text x="179.7" y="233.9" transform="rotate(-90 179.7 233.9)">10k_0603</text>
<text x="190.6" y="233.9" transform="rotate(-90 190.6 233.9)">R?</text>
<text x="192.4" y="233.9" transform="rotate(-90 192.4 233.9)">10k_0603</text>
<text x="1.1" y="236.1">5</text>
</g>
<g font-size="1.9" fill="#00f">
<text x="87.1" y="25.2">Easydriver</text>
<text x="84.5" y="33.8">5VOUT</text>
<text x="84.5" y="31.3">GND</text>
<text x="93.7" y="33.8">MotorA</text>
<text x="93.7" y="31.3">MotorA</text>
<text x="84.5" y="41.5">SLEEP</text>
<text x="93.7" y="41.5">MotorB</text>
<text x="93.7" y="38.9">MotorB</text>
<text x="84.5" y="44">MS1</text>
<text x="92.2" y="64.3">ENABLE</text>
<text x="84.5" y="71.9">STEP</text>
<text x="84.5" y="69.4">GND</text>
<text x="95.2" y="71.9">GND</text>
<text x="95.2" y="66.9">MS2</text>
<text x="84.5" y="74.5">DIR</text>
<text x="95.2" y="74.5">VCC</text>
<text x="84.8" y="136.4">+</text>
<text x="115.3" y="136.4">+</text>
</g>
</svg>
